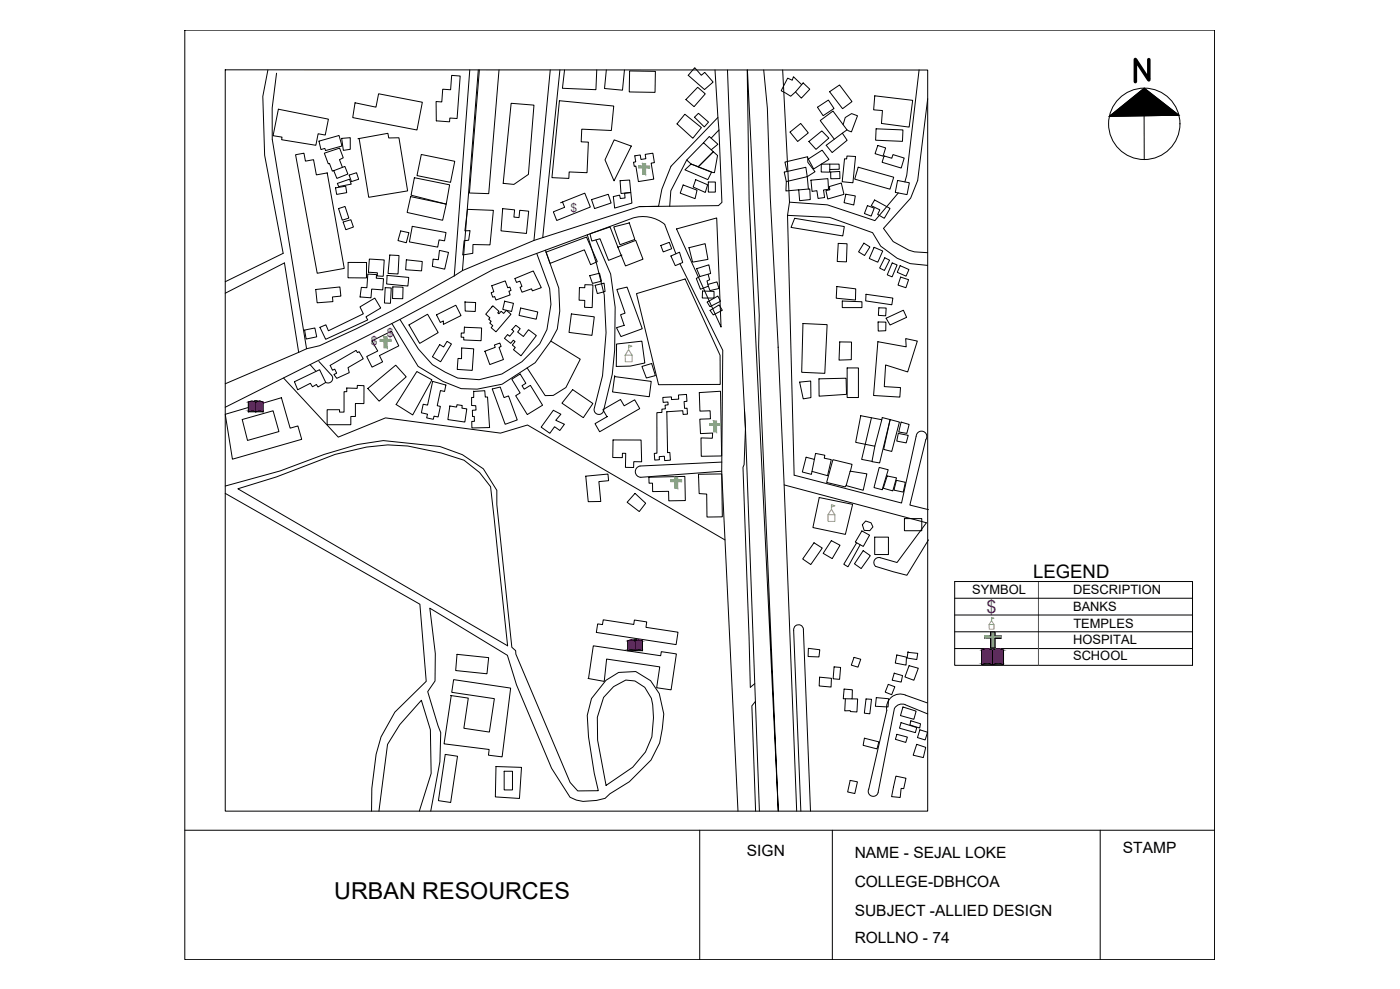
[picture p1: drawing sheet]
<svg xmlns="http://www.w3.org/2000/svg" width="841mm" height="594mm" viewBox="0 0 841 594" stroke-linecap="round" stroke-linejoin="round" font-family="sans-serif">
<!-- layer: 0 -->
<g fill="none" stroke="#000" stroke-width=".6">
<path d="M111 18h619v558h-619zM135 42h422v445h-422zM161 42l-3 16 1 35 11 59-35 17M166 44l-2 21v19l20 125 8-1 22-10 22-12 37-20M271 45l5 1-1 25h-5v2h-8v-12h3l1-7h5zM282 42l-9 124M287 42l-9 121 43-19 10-102M288 42l-6 74h12l6-74M336 42l-10 101 58-19h48l2-2-2-44-5 5M339 42l-1 11 20 1v-12M364 42l-1 11 11 1 1-12M378 43h16v12h-16v-12"/>
<path d="M417 41l4 4 2-2 5 6-5 5-10-9zM419 52l5 4-7 8-5-4zM430 42l1 29-28 29-5 14-2 10h-12M437 42l1 31 10 184 8 230M449 42l1 79 18 366-12-279v-19l-7-147M459 42l2 23 2 54 5 90M470 42l4 79M482 51l-5-5-1 2-3-1-4 8 6 3 3-3M482 50l4 4-5 5-3-4zM498 55l6-4 8 10-6 4zM525 58l23 2-2 16-16-2v-8h-5zM552 42l-7 63-1 4"/>
<path d="M557 59l-6 49-4 11-16 18a28 28 0 0 0 26 15M167 66l30 6-2 9-4-1-1 7-21-3v-2h-5zM213 62l13 2 1-8 27 5-3 17-39-7zM307 62l14 1-4 42-8 6-7-1zM336 61l-4 46h10v-4l11 1v-19h-4v-7h18l2-14-33-3M411 69l10 8-5 6-9-9zM420 68l6 5-3 3-6-6zM431 71l1 7M475 79l6-5 5 6-7 5zM491 64l7-4 3 5-7 4zM506 80l3-2-9-11-7 5 8 12M506 75l2-4 4-3 3 2-4 9-2-1"/>
<path d="M526 77l16 1v7l-16-1zM666 70l21-17 21 16zM687 70v26M178 93l5-1v5l5-1 2 9 7-1 10 57-16 3zM192 85l12-4 1 7-9 2-1-1-2 1zM205 83h5v7h-4zM216 83l6 36 23-4-5-32h-6l-1-3-18 3M253 93l-2 12 20 5 2-13-20-4M369 84l10 4-10 21-6-13zM381 94l4-1v3l3-1v-2l4-1 1 6h-2l2 10-9 1-2-9h-1v-3h1zM413 96l-10 19-1 9M423 86l6 5-10 9-4-1-2-3z"/>
<path d="M423 86l3-4 5 5-4 3M429 91l2 2-2 11-10-4zM486 96l8-6 4 6-9 6zM486 85l8-6 4 4-8 7zM493 99h5v4h-5zM496 87l10-7 3 4-9 8zM498 99h6v3h-6M509 94h5l-2 16-6-1 1-14h2zM527 87l5 2-2 5-4-2zM531 94l5 1v-2l7 2-2 6-11-4zM201 103l6-3 2 5-7 2zM202 113l6-1v4l-6 1z"/>
<path d="M203 110l7-2 1 3-8 1zM206 101l-2-5 2-1-2-6-9 3 2 6h1l2 5h1M210 105l4-1 1 4-4 1zM247 118l21 5-2 9-21-4zM249 107l21 4-2 12-21-6zM355 120l10-3 2 5-10 3zM368 118l4-1 1 2h3l-1-3h4l1 6-11 3zM373 109l5-1 1 8h-6zM410 111l9 3-1 5-9-3zM411 102l4-3 12 4-2 5zM418 108l7 3-1 5-8-4zM426 109h4v6h-4z"/>
<path d="M471 103l1 6 13-3-1-6-13 3M472 109v6l8-1M473 103l-1-6 13-3v3l5 6-5 3 1 8M480 114l6-1 1 7-7 1zM487 108l10-1 1 7h-3v5h-4v-4h-3l-1-7M498 112l7-2 2 7-10 3-1-6h3zM499 103h5l1 4h-6zM508 117l6 1-1 5-6-1zM516 100l21 6-2 8-22-6zM539 108l7 2-1 7-7-1zM540 116l-14 17-29-10-23-2M203 125l4-1 3 7-4 1z"/>
<path d="M206 133l5-1 1 4-4 2zM241 139l5 1-2 6-5-1zM248 136l20 4-1 5-3-1-1 4-17-3zM281 126h15l-2 21h-10v5l-6 1 1-8 3-1v-5h-3zM302 125l7 1v4l3 1v-5l6 1-2 13-15-1zM338 121l1 4-7 2 2 5 21-8-4-8-14 6M378 134l3 10-9 3-3-11 9-2M406 138l25-7 2 65zM474 121l-1 8M477 131l30 5-1 6-31-5zM521 124l4 1-2 5-4-2zM525 120l10 5-4 6-4-2 2-3-6-2z"/>
<path d="M209 158h11v9h-11zM222 156h9l-1 10h-3v-2h-6zM234 153h6l-1 12-6-1zM244 156l10 1-1 6-9-1zM264 150l5 2-2 10-7-2v-4h3zM322 152l8 21 1 10-2 15-5 9-10 10-12 8-14 3-13-1-8-3-7-5-9-9-11-18M326 143l-5 1M328 150l8 23v14l-1 11-4 7-10 13-19 13-15 3-10-1-11-4-15-9-16-26M328 151l24-9 7 15-4 2-4-9-21 8zM353 141a154 154 0 0 1 4 105 2.9 2.9 0 0 0 3 3 2.9 2.9 0 0 0 3-2 177 177 0 0 0 4-82l-9-21M371 148l11-4 4 12-10 4-10-24-12 4 2 5 4-2 6 13 8-3M397 147l5-1 1 3-5 2z"/>
<path d="M403 154l5-3 2 7-4 2zM406 152l-7-17a21 21 0 0 0-19-4l-84 31-56 30-105 53M408 158l26 52v73l9 204M414 149l2 8 9-1-1-10-10 3M504 146h5l-1 11h-5zM519 146l4 2-4 5-3-2zM525 149l5 2-3 7-5-3zM532 155l2 1-3 6-3-1zM536 158l3 1-3 7-3-1zM541 159l-2 5 5 2 2-4-5-2M557 159l-10-1-8-3-10-7-5-8-26-9-25-2 4 156 65 17 8-40M135 176l36-18 8 54"/>
<path d="M190 174l1 8 9-1v-3h5l-1-6-14 2M221 165h5v2h4v7h-7v5l-7-1 1-5h3zM231 173h4v9h-4zM233 165l13 2-1 5-13-1zM236 172h6v7h-6zM278 163l-5 3M295 172l9-3 1 4 1-1 1 2-1 1v2l-8 3-1-2-1 1-1-3 2-1zM309 167l11-4 5 10-5 2-1-2-5 3-2-3 2-1-2-3-2 1-1-3M348 173v7h3v5h5v-14h-5v2h-3M354 166l6-2 1 5-5 1zM358 171l5-1v5l-4 1zM371 174l6-2 9 25-13 5-3-5 5-2-2-6 3-1z"/>
<path d="M382 176l30-8 21 45v18h-37zM418 161l8-2 1 5-7 2zM422 175h7v4h-7zM425 171l6-2 1 4-6 2v-3M425 165l1 3-1 1 1 3-5 2-3-7 2-1M503 172l11 2v6l-12-1zM520 177l16 2v4l-16-2zM541 166l5 2-2 5-5-2zM183 198l6-1 1 5-6 2zM192 197l4-2 1 4 21-11-2-4 9-5 4 6-9 5 1 2-25 12zM246 195l11-6 6 11-11 6zM262 189l12-6 3 7-11 5v-2l-1 1z"/>
<path d="M279 196v4h-2v3h2v1l10 1v-8h-10M279 181v6h7v-5l-7-1M296 184l4 3-1 1h1l1-1 2 1 1-2 3 3-9 10-3-2 1-1-2-2 1-1-1-1v-1l-2-2zM303 181l-1 5 5 1 1-5-5-1M310 195l3 2-2 2 3 3 4-4 4 4-9 12-5-4 2-1-2-2 1-2-1-1-1 2-4-3 2-2 1 1 3-3-1-1zM313 185l10 2-1 5-10-3zM343 189l14 1-1 11-14-1zM425 181l6-3 2 3-7 3zM427 186l5-3 2 3-6 3zM482 194l15 1-2 29h-13zM506 181h12v4h-12zM527 193h5v6h-4z"/>
<path d="M528 185h4v5l-4-1zM532 191l11-5 2 5-10 4zM179 212l-44 19M184 209l-5 3M186 219l4 4M192 217l7 8a2.8 2.8 0 0 1 0 4 2.8 2.8 0 0 1-3 1M198 219l16-9 1 2 1-1 2 5-9 5 1 3-8 3-1-2 1-1-1-2h-1zM223 205l12-6 5 9-12 6 2 3-7 4-3-7 7-3zM264 207l3 1 2-3 2 2-6 10-5-3zM277 209l8 1-1 12h-9v-7h2zM291 211l3 8 8-3-2-7 1-1-1-2-3 1 1 2-7 2M331 205l18 11-9 17-8 5h-4l-11-17"/>
<path d="M370 207l16-2 1 13-8 2h-9zM391 218l3 8-6 1-2-7 6-2M467 208l12 279M504 205h8l-1 11h-7zM527 205l17 3v-5l7 2-6 18-13-4-1 13 10 1v6l-16-1zM170 227l33 36 29-12 69 9 16-5 119 69M177 229l15-7 4 8-5 2-1-1-2 1-2-2-7 4zM208 233h7v-1h4v10h-5v8h-3v5h-14v-9h7v2h3v-13h1zM221 233l17-14 6 7-16 15zM250 223l9 5-11 21-10-6zM260 229l8 2-1 4h-2l-2 9h2l-2 6h-2l-1 2-4-1 1-2-4-1 1-5h3zM285 235v4h-2v5h3v2h-2v4h1v3h-2v4h11l-1-19-1 1-1-4h-6"/>
<path d="M296 234l4-2 3 7 2-1 6 14-8 3zM307 228l5-3 4 5-2 2 1 2 4-3 7 12-9 6-7-11 2-2zM344 234l12 8-6 9-12-9zM369 226l-1 9 22 3 1-9-22-3M398 239l5-1v2h5v-3h4l1 4h-2v4h2v4h-3v-2h-9v25h1l1 4-4 1v-3h-3v2h-3v-4h2v-24h3v-2h2v-3h1v-2l-3 1zM420 236l13-1 1 39h-13v-11h7v-3h-7l-1-8h7v-5h-7zM480 230l7-1v10l-4 1zM492 228l16-1 1 10-17 1zM509 221h7v18h-7zM135 249l34-10 5 18 5-1 2 8-41 12zM146 252l18-5 4 12-19 6zM149 247h3h2"/>
<path d="M153 241h2M154 242l-3-1-2 1v5h9M154 242v5M154 242l2-1 2 1v5M154 247h2h2M270 244l4 1 1-2 3 1-1 1 3 1-1 8-10-2zM332 246l5 3-3 3 5 3-3 4-3-3-3 4-5-3zM365 250l-8 4 3 5 24-14-3-5-6 4-2-4-11 6 3 4M447 246l1 11-1 22-1 2 5 132 2-2M517 250l13 2-4 16-12-2zM524 251l-6 25 6 1M530 252v-1l5 1-7 26-4-1 2-9"/>
<path d="M535 252l5 2-4 17-5-1zM541 254l5 1-1 5-5-1zM368 264h17v13h-4v4h-5v-9h-2v3h-6zM385 280a3 3 0 0 0-3 4 3 3 0 0 0 3 3l49-4M434 278l-50 2M484 275l5 1-2 9-5-1zM489 276l1-4 6 1-1 2 4 1-2 10-9-3M540 260l6 2-2 4-5-1zM550 262a3 3 0 0 1 5-3 3 3 0 0 1 1 5M556 264l-9 39 11 3M135 292l33-9 27-10 20-6 15-2 34 3 14 5 12 9 8 13v8l9 86 3 2v2l32 77 5 5h12l-2-11-3-21-1-13 2-10 9-11 8-5 10-1 9 6 5 8 3 12-1 9-2 8-5 11-13 13-12 7-2 3a24 24 0 0 1-22-1l-11-17-21-51-5-17-47-29 4 28-1 16-4 6 8 25-1 18-5 29M135 296l117 67 4 46-19 19-8 15-3 10-3 21v13"/>
<path d="M143 294l23-8 21-7a113 113 0 0 1 58-11l20 4 14 4 9 8 7 8 10 96zM352 286l13-1 1 4h-6l1 12h-8zM381 296l7 6-4 5-7-5zM390 287l21-1 1 15h-10v-6h-10v-5h-2zM420 285h14v25l-9 1v-14l-5-1zM471 291l86 23-18 24-10-3a3 3 0 0 0-4 1 3 3 0 0 0 1 4l19 6 13-22M492 299l20 4-4 18-20-4zM511 283l10 2-2 9-11-2zM511 283l1-4-12-3-3 14 11 2v-1M528 281l6 1-4 12-5-1zM533 286l6 1-3 8-5-2zM538 289l6 1-1 6-6-2z"/>
<path d="M518 319l4 2-3 7-5-2zM520 313l3 1 1 3-2 2h-3l-1-4zM543 312h11v7h-11zM489 326l5 3-7 10-5-3zM499 325l6 3-5 8-5-4zM515 326l-8 13 2 1 8-13M519 331l4 3-6 8-4-3zM525 323h9v10h-9zM574 349h142v51h-142zM574 359h142M359 375h3v-3l19 3v-3l8 2-1 3 19 3-1 7-48-7zM574 369h142"/>
<path d="M574 380h142M275 393l19 2-1 10-19-2zM377 391l3-1 2 1M381 384h2M382 385l-3-1-2 1v6h9M382 385v6M382 385l1-1 3 1v6M382 391l2-1 2 1M486 389l6 1v5l-7-1zM513 395l4 1-2 5-4-1zM539 393l6 2-1 5-6-2zM546 391l-1 4 6 1v-4h-6"/>
<path d="M546 400l6 1-3 8-5-2zM574 390h142M590 399a7 7 0 0 1 6 0M591 382h4v-2h3v2h3v1h-3v6h-3v-6h-4zM596 391v8M596 391a7 7 0 0 1 7 0v8M596 399a7 7 0 0 1 7 0M596 391a7 7 0 0 0-6 0v8h13M271 418l10 1-2 18 15 3 3-20-26-4 2-8 34 5-5 42-9-1 1-4-27-3 4-29M353 408l10 1 1-13 32 5-2 12 9 1 3-21-9-2v3l-41-6-2 20M369 412l7-3a16 16 0 0 1 16 14l1 8-1 12-4 9-8 9-16 11-5-27v-14l4-12zM492 407h7v6l-7-1z"/>
<path d="M501 401h4l-1 7h-4zM507 414h5v6h-5zM508 420l-1 7h4l4 1v-8h-3M520 420h4l-1 9-4-1zM526 419l8 1-1 5-7-1zM534 411l4 2-2 4-4-1zM537 404l5 2-1 4-5-1zM454 421l-2 3 2 63M533 427l-11 47a3 3 0 0 0 2 4 3 3 0 0 0 4-2M537 426l-9 50M541 434l10 3-1 3-10-3zM542 425l8 2-1 5-8-2z"/>
<path d="M544 423l13 6M544 423a5 5 0 0 0-7 2M547 433l6 2v2l-6-2zM553 438l4 2-1 4-5-1zM557 422l-13-4a8 8 0 0 0-11 9M267 453l-4 28 8 1 4-28-7-1M519 443l9 3-1 4-8-2zM539 441l6 2-1 3-6-2zM551 447l5 2-1 6-6-1zM298 460l15 1-1 19-14-1zM303 463h5v12h-5zM511 469l4 1-1 7-5-1z"/>
<path d="M538 466l6 1-1 7h-2v5h-5zM111 499h619M228 487l5-40 7-12 13-14 6 17v27l-7 22M420 499v77M481 487l-4-108a2.9 2.9 0 0 1 2-4 2.9 2.9 0 0 1 4 3l4 109M500 499v77M661 499v77"/>
<circle cx="687" cy="74" r="21"/>
</g>
<!-- layer: building -->
<path d="M624 349v51" fill="none" stroke="#545454" stroke-width=".6"/>
<!-- layer: 0 -->
<g fill="#93278f" stroke="#93278f" stroke-width=".6">
<path d="M602 399h1z"/>
<path d="M596 399h1h-1z"/>
<path d="M590 399h1h-1z"/>
<path d="M379 384h1z"/>
<path d="M383 384h1z"/>
<path d="M385 391h1z"/>
<path d="M377 391h1z"/>
<path d="M151 241h1z"/>
<path d="M154 247h1z"/>
<path d="M157 247h1z"/>
<path d="M149 247h1z"/>
<path d="M599 390h2zM598 390h3z"/>
<path d="M592 390h2zM591 390h3z"/>
<path d="M598 390h4zM597 390h5z"/>
<path d="M591 390h4zM591 390h4z"/>
<path d="M597 390l6 1zM596 391l1-1 6 1z"/>
<path d="M591 390l5 1zM590 391l1-1 5 1z"/>
<path d="M596 391l7 7v-7zM596 391l7 7h-7z"/>
<path d="M590 391l6 7v-7zM590 391l6 7h-6z"/>
<path d="M600 398l3 1zM600 398l3 1z"/>
<path d="M596 398h3zM596 398l2 1z"/>
<path d="M593 398l3 1zM593 398l3 1z"/>
<path d="M590 398h2zM590 398l1 1z"/>
<path d="M601 399h2zM601 399h2z"/>
<path d="M596 399h2zM596 399h1z"/>
<path d="M594 399h2zM594 399h2zM595 399h1z"/>
<path d="M590 399h1zM590 399h1z"/>
<path d="M383 384l2 1zM382 385h3z"/>
<path d="M379 384l2 1zM378 385h3z"/>
<path d="M382 385h4zM382 385h4z"/>
<path d="M378 385h4zM377 385h5z"/>
<path d="M382 385l4 5v-5zM382 385l4 5h-4z"/>
<path d="M377 385l5 5v-5zM377 385l5 5h-5z"/>
<path d="M384 390h2zM384 390h2z"/>
<path d="M382 390h2zM382 390h1z"/>
<path d="M379 390h3zM379 390h3z"/>
<path d="M377 390h2zM377 390h2z"/>
<path d="M384 390l2 1zM384 390l2 1z"/>
<path d="M382 390h1zM382 390v1z"/>
<path d="M380 390l2 1zM380 390l2 1zM381 391h1z"/>
<path d="M377 390h2zM377 390l1 1z"/>
<path d="M156 241h1zM155 241h2z"/>
<path d="M155 241h2zM154 241h3z"/>
<path d="M151 241h2zM150 241h3z"/>
<path d="M154 241l4 1zM154 242h4z"/>
<path d="M150 241l4 1zM149 242h5z"/>
<path d="M154 242l4 5v-5zM154 242l4 5h-4z"/>
<path d="M149 242l5 5v-5zM149 242l5 5h-5z"/>
<path d="M156 247h2zM156 247h2z"/>
<path d="M154 247h2zM154 247h1z"/>
<path d="M151 247h3zM151 247h3z"/>
<path d="M149 247h2zM149 247h2z"/>
<path d="M157 247h1zM157 247h1z"/>
<path d="M152 247h2zM152 247h2zM153 247h1z"/>
<path d="M149 247h2zM149 247h1z"/>
</g>
<g fill="#58ba48" stroke="#58ba48" stroke-width=".6">
<path d="M595 380l3 2v-2zM595 380l3 2h-3z"/>
<path d="M591 382l10 1v-1zM591 382l10 1h-10z"/>
<path d="M595 383l3 6v-6zM595 383l3 6h-3z"/>
<path d="M405 287l2 1v-1zM405 287l2 1h-2z"/>
<path d="M403 288l6 1v-1zM403 288l6 1h-6z"/>
<path d="M405 289l2 4v-4zM405 289l2 4h-2z"/>
<path d="M429 253l1 1v-1zM429 253l1 1h-1z"/>
<path d="M426 254l7 2v-2zM426 254l7 2h-7z"/>
<path d="M429 256l1 3v-3zM429 256l1 3h-1z"/>
<path d="M386 98l2 2v-2zM386 98l2 2h-2z"/>
<path d="M384 100l6 1v-1zM384 100l6 1h-6z"/>
<path d="M386 101l2 4v-4zM386 101l2 4h-2z"/>
<path d="M231 202l2 2v-2zM231 202l2 2h-2z"/>
<path d="M228 204l7 1v-1zM228 204l7 1h-7z"/>
<path d="M231 205l2 4v-4zM231 205l2 4h-2z"/>
</g>
<path d="M376 213h4v4h-4v-4l2-3 2 3M378 209l2-1-2-1v3M497 309h5v4h-5v-4l2-3 3 3M499 305l3-1-3-1v3M594 375h3v3h-3v-3l2-2 1 2M596 372l1-1h-1v2" fill="none" stroke="#f8991e" stroke-width=".6"/>
<path d="M667 69l20-16 21 16zM666 70l42-1h-41z" fill="#000" stroke="#000" stroke-width=".6"/>
<path d="M690 36v12l-8-12v13" fill="none" stroke="#000" stroke-width="2.1"/>
<text font-size="14" x="201" y="540">URBAN RESOURCES</text>
<text font-size="11.2" x="621" y="347">LEGEND</text>
<text font-size="11" fill="#00f" x="593" y="368">$</text>
<g font-size="9.3">
<text x="449" y="514">SIGN</text>
<text x="513" y="515">NAME - SEJAL LOKE</text>
<text x="675" y="512">STAMP</text>
<text x="513" y="533">COLLEGE-DBHCOA</text>
<text x="513" y="550">SUBJECT -ALLIED DESIGN</text>
<text x="513" y="566">ROLLNO - 74</text>
</g>
<g font-size="7.7">
<text x="584" y="357">SYMBOL</text>
<text x="645" y="357">DESCRIPTION</text>
<text x="645" y="367">BANKS</text>
<text x="645" y="377">TEMPLES</text>
<text x="645" y="387">HOSPITAL</text>
<text x="645" y="397">SCHOOL</text>
</g>
<g font-size="7.4" fill="#00f">
<text x="343" y="127">$</text>
<text x="232" y="202">$</text>
<text x="223" y="207">$</text>
</g>
</svg>
